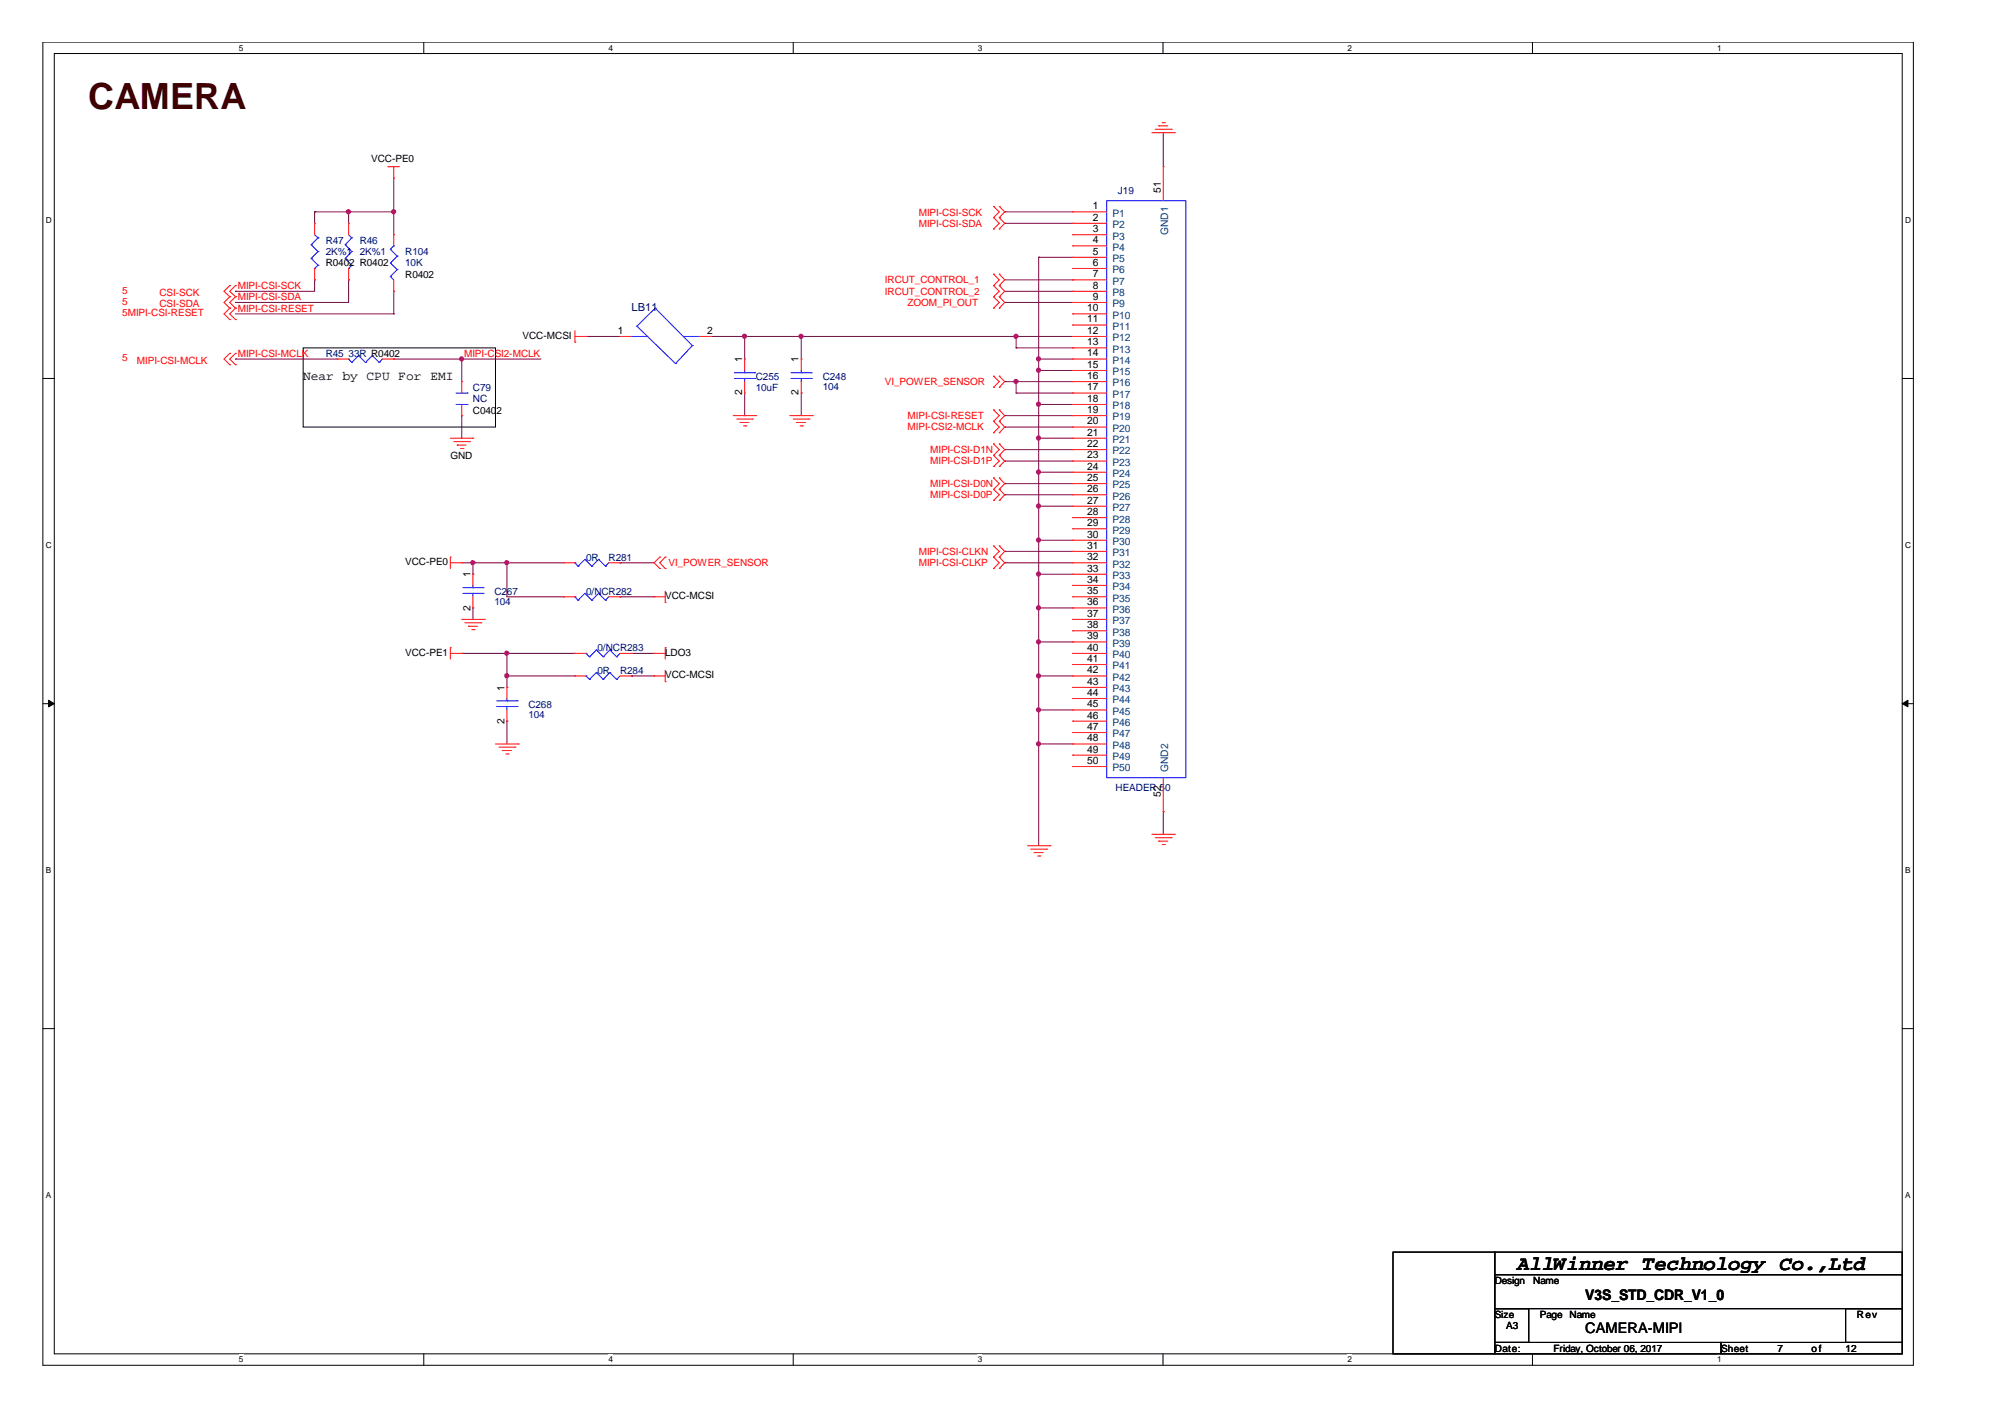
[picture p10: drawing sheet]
<svg xmlns="http://www.w3.org/2000/svg" width="297mm" height="210mm" viewBox="0 0 297 210" stroke-linecap="round" stroke-linejoin="round" font-family="sans-serif">
<path d="M6.3 6.2h277.2v196h-277.2zM8 7.9h273.8v192.6h-273.8z" fill="none" stroke="#000" stroke-width=".15"/>
<g fill="#fff">
<path d="M35.4 6.4h.6v1.4h-.6z"/>
<path d="M35.4 200.7h.6v1.4h-.6z"/>
</g>
<path d="M62.8 6.2v1.7M62.8 200.5v1.7" fill="none" stroke="#000" stroke-width=".15"/>
<g fill="#fff">
<path d="M90.1 6.4h.7v1.4h-.7z"/>
<path d="M90.1 200.7h.7v1.4h-.7z"/>
</g>
<path d="M117.5 6.2v1.7M117.5 200.5v1.7" fill="none" stroke="#000" stroke-width=".15"/>
<g fill="#fff">
<path d="M144.9 6.4h.6v1.4h-.6z"/>
<path d="M144.9 200.7h.6v1.4h-.6z"/>
</g>
<path d="M172.3 6.2v1.7M172.3 200.5v1.7" fill="none" stroke="#000" stroke-width=".15"/>
<g fill="#fff">
<path d="M199.6 6.4h.7v1.4h-.7z"/>
<path d="M199.6 200.7h.7v1.4h-.7z"/>
</g>
<path d="M227 6.2v1.7M227 200.5v1.7" fill="none" stroke="#000" stroke-width=".15"/>
<g fill="#fff">
<path d="M254.4 6.4h.6v1.4h-.6z"/>
<path d="M254.4 200.7h.6v1.4h-.6z"/>
<path d="M6.8 31.9h.8v1.4h-.8z"/>
<path d="M282.2 31.9h.9v1.4h-.9z"/>
<path d="M6.8 80.1h.8v1.4h-.8z"/>
<path d="M282.2 80.1h.9v1.4h-.9z"/>
</g>
<path d="M6.3 56.1h1.7M281.8 56.1h1.7" fill="none" stroke="#000" stroke-width=".15"/>
<g fill="#fff">
<path d="M6.8 128.2h.7v1.4h-.7z"/>
<path d="M282.2 128.2h.8v1.4h-.8z"/>
</g>
<path d="M6.3 104.2h1.7M281.8 104.2h1.7" fill="none" stroke="#000" stroke-width=".15"/>
<g fill="#000" stroke="#000" stroke-width=".15">
<path d="M7.2 103.7l.8 .5-.8 .5z" fill-rule="evenodd"/>
<path d="M281.8 104.2l.9-.5v1z" fill-rule="evenodd"/>
</g>
<g fill="#fff">
<path d="M6.8 176.4h.7v1.4h-.7z"/>
<path d="M282.2 176.4h.8v1.4h-.8z"/>
</g>
<path d="M44.9 51.5h28.5v11.8h-28.5zM6.3 152.4h1.7M281.8 152.4h1.7M206.4 185.5h15v15h-15zM221.4 185.5h60.4v3.3h-60.4zM221.4 188.8h60.4v5.1h-60.4zM221.4 193.9h5.1v5h-5.1zM221.4 198.9h33.6v1.6h-33.6zM255 198.9h26.8v1.6h-26.8zM273.4 193.9h8.4v5h-8.4z" fill="none" stroke="#000" stroke-width=".15"/>
<g fill="none" stroke="#800040" stroke-width=".15">
<path d="M172.3 19.7h.1M172.3 19.7v5M46.6 31.4h.1M46.6 31.4v1.7M46.6 31.4h11.7M51.6 31.4h.1M51.6 31.4v1.7M58.3 31.4h.1M58.3 26.4v8.4M148.8 31.4h.1M148.8 33.1h.1M148.8 31.4h10.1"/>
<path d="M148.8 33.1h10.1M153.9 38.1h.1M153.9 38.1h5M153.9 38.1v87.2M34.9 53.2h.1M34.9 44.8h.1M34.9 43.2h.1M34.9 53.2h15.1M34.9 46.5h23.4M46.6 41.5h.1M46.6 41.5v1.7h-11.7M51.6 41.5h.1"/>
<path d="M51.6 41.5v3.3h-16.7M58.3 53.2h.1M58.3 46.5h.1M58.3 43.2h.1M58.3 53.2h21.8M58.3 43.2v3.3M68.4 53.2h.1M68.4 53.2v3.3M86.8 49.8h.1M86.8 49.8h5.1M105.3 49.8h.1M105.3 49.8h53.6"/>
<path d="M110.3 49.8h.1M110.3 49.8v3.4M110.3 58.2v3.4M118.7 49.8h.1M118.7 58.2h.1M118.7 49.8v3.4M118.7 58.2v3.4M148.8 56.5h.1M148.8 44.8h10.1M148.8 43.2h10.1M148.8 41.5h10.1M148.8 56.5h10.1"/>
<path d="M150.5 51.5h.1M150.5 56.5h.1M150.5 58.2h.1M150.5 49.8h.1M150.5 51.5h8.4M150.5 58.2h8.4M150.5 49.8v1.7M150.5 56.5v1.7M153.9 53.2h.1M153.9 54.9h.1M153.9 59.9h.1M153.9 53.2h5"/>
<path d="M153.9 54.9h5M153.9 59.9h5M158.9 41.5h.1M158.9 43.2h.1M158.9 44.8h.1M68.4 61.6h.1M68.4 61.6v3.3M110.3 61.6h.1M148.8 61.6h.1M148.8 63.3h.1M148.8 66.6h.1M148.8 68.3h.1"/>
<path d="M148.8 71.6h.1M148.8 73.3h.1M148.8 61.6h10.1M148.8 63.3h10.1M148.8 66.6h10.1M148.8 68.3h10.1M148.8 71.6h10.1M148.8 73.3h10.1M153.9 64.9h.1M153.9 69.9h.1M153.9 75h.1M153.9 64.9h5"/>
<path d="M153.9 69.9h5M153.9 75h5M68.4 96.8h.1M68.4 83.4h15.1M68.4 96.8h16.8M70.1 83.4h.1M70.1 90.1h.1M70.1 85.1h.1M70.1 83.4v1.7M70.1 90.1v1.7M75.1 83.4h.1M75.1 83.4v5h8.4"/>
<path d="M75.1 96.8v5M83.5 88.4h.1M85.2 96.8h.1M91.9 83.4h.1M91.9 88.4h.1M91.9 83.4h5M91.9 88.4h5M93.6 96.8h3.3M96.9 96.8h.1M148.8 81.7h.1M148.8 83.4h.1M148.8 81.7h10.1"/>
<path d="M148.8 83.4h10.1M153.9 80h.1M153.9 85.1h.1M153.9 90.1h.1M153.9 95.1h.1M153.9 80h5M153.9 85.1h5M153.9 90.1h5M153.9 95.1h5M75.1 100.1h.1M75.1 106.8h.1M75.1 101.8h.1"/>
<path d="M75.1 100.1h10.1M75.1 106.8v3.4M93.6 100.1h.1M93.6 100.1h3.3M153.9 100.1h.1M153.9 105.2h.1M153.9 110.2h.1M153.9 100.1h5M153.9 105.2h5M153.9 110.2h5M172.3 120.2h.1M172.3 120.2v3.4"/>
</g>
<g fill="#f0f" stroke="#f0f" stroke-width=".15">
<circle cx="68.4" cy="53.2" r=".32"/>
<circle cx="51.6" cy="31.4" r=".32"/>
<circle cx="58.3" cy="31.4" r=".32"/>
<circle cx="153.9" cy="75" r=".32"/>
<circle cx="110.3" cy="49.8" r=".32"/>
<circle cx="150.5" cy="56.5" r=".32"/>
<circle cx="150.5" cy="49.8" r=".32"/>
<circle cx="118.7" cy="49.8" r=".32"/>
<circle cx="153.9" cy="69.9" r=".32"/>
<circle cx="153.9" cy="64.9" r=".32"/>
<circle cx="153.9" cy="95.1" r=".32"/>
<circle cx="153.9" cy="90" r=".32"/>
<circle cx="153.9" cy="85" r=".32"/>
<circle cx="153.9" cy="80" r=".32"/>
<circle cx="153.9" cy="100.1" r=".32"/>
<circle cx="153.9" cy="59.9" r=".32"/>
<circle cx="153.9" cy="54.9" r=".32"/>
<circle cx="153.9" cy="110.2" r=".32"/>
<circle cx="153.9" cy="105.1" r=".32"/>
<circle cx="153.9" cy="53.2" r=".32"/>
<circle cx="75.1" cy="83.3" r=".32"/>
<circle cx="70" cy="83.3" r=".32"/>
<circle cx="75.1" cy="100.1" r=".32"/>
<circle cx="75.1" cy="96.8" r=".32"/>
</g>
<g fill="none" stroke="#f00" stroke-width=".15">
<path d="M170.6 19.7h3.4M171.2 19.1h2.3M171.7 18.6h.1M171.7 18.6h1.3M172.2 18.2h.3M172.5 18.2h.1M173.5 19.1h.1M174 19.7h.1M46.6 33.1h.1M46.6 33.1v1.7M46.6 39.8v1.7M51.6 33.1h.1"/>
<path d="M51.6 33.1v1.7M51.6 39.8v1.7M57.5 24.7h.1M57.5 24.7h1.7M58.3 26.4h.1M58.3 34.8h.1M58.3 24.7v1.7M58.3 34.8v1.6M147.2 32.2h.1M147.2 30.6h.1M147.2 33.9h.1M147.2 30.6l.8 .8-.8 .8"/>
<path d="M147.2 32.2l.8 .9-.8 .8M148 30.6h.1M148 32.2h.1M148 33.9h.1M148 30.6l.8 .8-.8 .8M148 32.2l.8 .9-.8 .8M158.9 31.4h.1M158.9 33.1h.1M158.9 34.8h.1M158.9 36.4h.1M158.9 38.1h.1M158.9 39.8h.1"/>
<path d="M158.9 31.4h5.1M158.9 33.1h5.1M158.9 34.8h5.1M158.9 36.4h5.1M158.9 38.1h5.1M158.9 39.8h5.1M172.3 24.7h.1M172.3 24.7v5M34 52.3h.1M34 54h.1M34 42.3h.1M34 44h.1"/>
<path d="M34 45.6h.1M34 47.3h.1M34 52.3l-.8 .9 .8 .8M34 42.3l-.8 .9 .8 .8M34 44l-.8 .8 .8 .8M34 45.6l-.8 .9 .8 .8M34.9 52.3h.1M34.9 54h.1M34.9 42.3h.1M34.9 44h.1M34.9 45.6h.1M34.9 47.3h.1"/>
<path d="M34.9 52.3l-.9 .9 .9 .8M34.9 42.3l-.9 .9 .9 .8M34.9 44l-.9 .8 .9 .8M34.9 45.6l-.9 .9 .9 .8M46.6 41.5h.1M50 53.2h.1M50 53.2h1.6M51.6 41.5h.1M56.6 53.2h1.7M58.3 53.2h.1M58.3 43.2h.1M58.3 41.5v1.7"/>
<path d="M68.4 56.5h.1M68.4 56.5v1.7M68.4 59.9v1.7M85.2 50.7h.1M85.2 49.8h1.6M85.2 49v1.7M86.8 49.8h.1M91.9 49.8h.1M91.9 49.8h1.7M103.6 49.8h1.7M105.3 49.8h.1M110.3 53.2h.1"/>
<path d="M110.3 58.2h.1M110.3 53.2v1.7M110.3 56.5v1.7M118.7 53.2h.1M118.7 58.2h.1M118.7 53.2v1.7M118.7 56.5v1.7M147.2 45.6h.1M147.2 44h.1M147.2 42.3h.1M147.2 40.6h.1M147.2 57.4h.1"/>
<path d="M147.2 55.7h.1M147.2 44l.8 .8-.8 .8M147.2 40.6l.8 .9-.8 .8M147.2 42.3l.8 .9-.8 .8M147.2 55.7l.8 .8-.8 .9M148 44h.1M148 45.6h.1M148 40.6h.1M148 42.3h.1M148 55.7h.1M148 57.4h.1M148 44l.8 .8-.8 .8"/>
<path d="M148 40.6l.8 .9-.8 .8M148 42.3l.8 .9-.8 .8M148 55.7l.8 .8-.8 .9M158.9 41.5h.1M158.9 43.2h.1M158.9 44.8h.1M158.9 46.5h.1M158.9 48.1h.1M158.9 49.8h.1M158.9 51.5h.1M158.9 53.2h.1M158.9 54.9h.1"/>
<path d="M158.9 56.5h.1M158.9 58.2h.1M158.9 59.9h.1M158.9 49.8h5.1M158.9 53.2h5.1M158.9 41.5h5.1M158.9 43.2h5.1M158.9 44.8h5.1M158.9 46.5h5.1M158.9 48.1h5.1M158.9 51.5h5.1M158.9 54.9h5.1"/>
<path d="M158.9 56.5h5.1M158.9 58.2h5.1M158.9 59.9h5.1M66.7 64.9h3.4M67.2 65.4h2.4M67.7 65.9h.1M67.7 65.9h1.3M68.2 66.4h.4M68.4 61.6h.1M68.6 66.4h.1M69.6 65.4h.1M70.1 64.9h.1"/>
<path d="M108.6 61.6h3.4M109.1 62.1h2.4M109.6 62.6h.1M109.6 62.6h1.4M110.2 63.1h.3M110.5 63.1h.1M111.5 62.1h.1M112 61.6h.1M117 61.6h3.4M117.5 62.1h2.3M118 62.6h.1M118 62.6h1.3"/>
<path d="M118.5 63.1h.4M118.9 63.1h.1M119.8 62.1h.1M120.4 61.6h.1M147.2 62.4h.1M147.2 60.7h.1M147.2 64.1h.1M147.2 67.5h.1M147.2 65.8h.1M147.2 69.1h.1M147.2 72.5h.1M147.2 70.8h.1"/>
<path d="M147.2 74.1h.1M147.2 60.7l.8 .9-.8 .8M147.2 62.4l.8 .9-.8 .8M147.2 65.8l.8 .8-.8 .9M147.2 67.5l.8 .8-.8 .8M147.2 70.8l.8 .8-.8 .9M147.2 72.5l.8 .8-.8 .8M148 60.7h.1M148 62.4h.1M148 64.1h.1M148 65.8h.1M148 67.5h.1"/>
<path d="M148 69.1h.1M148 70.8h.1M148 72.5h.1M148 74.1h.1M148 60.7l.8 .9-.8 .8M148 62.4l.8 .9-.8 .8M148 65.8l.8 .8-.8 .9M148 67.5l.8 .8-.8 .8M148 70.8l.8 .8-.8 .9M148 72.5l.8 .8-.8 .8M158.9 61.6h.1M158.9 63.3h.1"/>
<path d="M158.9 64.9h.1M158.9 66.6h.1M158.9 68.3h.1M158.9 69.9h.1M158.9 71.6h.1M158.9 73.3h.1M158.9 75h.1M158.9 76.7h.1M158.9 78.3h.1M158.9 64.9h5.1M158.9 61.6h5.1M158.9 63.3h5.1"/>
<path d="M158.9 66.6h5.1M158.9 68.3h5.1M158.9 69.9h5.1M158.9 71.6h5.1M158.9 73.3h5.1M158.9 75h5.1M158.9 76.7h5.1M158.9 78.3h5.1M66.7 82.5h.1M66.7 95.9h.1M66.7 96.8h1.7M66.7 83.4h1.7"/>
<path d="M66.7 82.5v1.7M66.7 95.9v1.7M68.4 83.4h.1M68.4 96.8h.1M68.4 91.8h3.4M68.9 92.3h2.3M69.4 92.8h.1M69.4 92.8h1.3M69.9 93.3h.3M70.1 85.1h.1M70.1 90.1h.1M70.1 85.1v1.6"/>
<path d="M70.1 88.4v1.7M70.2 93.3h.1M71.2 92.3h.1M71.8 91.8h.1M83.5 88.4h.1M83.5 83.4h.1M83.5 83.4h1.7M83.5 88.4h1.7M85.2 96.8h.1M85.2 96.8h1.6M90.2 83.4h1.7M90.2 88.4h1.7"/>
<path d="M91.9 88.4h.1M91.9 83.4h.1M91.9 96.8h1.7M93.6 96.8h.1M96.9 96.8h.1M96.9 88.4h.1M96.9 96.8h1.7M96.9 88.4h1.7M97.7 82.5h.1M97.7 84.2h.1M97.7 82.5l-.8 .9 .8 .8M98.6 95.9h.1"/>
<path d="M98.6 89.3h.1M98.6 84.2h.1M98.6 82.5h.1M98.6 87.6v1.7M98.6 95.9v1.7M98.6 99.3v1.7M98.6 82.5l-.9 .9 .9 .8M147.2 82.5h.1M147.2 80.9h.1M147.2 84.2h.1M147.2 80.9l.8 .8-.8 .8M147.2 82.5l.8 .9-.8 .8"/>
<path d="M148 80.9h.1M148 82.5h.1M148 84.2h.1M148 80.9l.8 .8-.8 .8M148 82.5l.8 .9-.8 .8M158.9 80h.1M158.9 81.7h.1M158.9 83.4h.1M158.9 85.1h.1M158.9 86.7h.1M158.9 88.4h.1M158.9 90.1h.1"/>
<path d="M158.9 91.8h.1M158.9 93.4h.1M158.9 95.1h.1M158.9 96.8h.1M158.9 98.4h.1M158.9 96.8h5.1M158.9 83.4h5.1M158.9 91.8h5.1M158.9 88.4h5.1M158.9 80h5.1M158.9 81.7h5.1M158.9 85.1h5.1"/>
<path d="M158.9 86.7h5.1M158.9 90.1h5.1M158.9 93.4h5.1M158.9 95.1h5.1M158.9 98.4h5.1M73.4 110.2h3.4M73.9 110.7h2.4M74.4 111.2h.1M74.4 111.2h1.4M74.9 111.7h.4M75.1 101.8h.1M75.1 106.8h.1"/>
<path d="M75.1 101.8v1.7M75.1 105.2v1.6M75.3 111.7h.1M76.3 110.7h.1M76.8 110.2h.1M85.2 100.1h.1M85.2 100.1h1.6M91.9 100.1h1.7M93.6 100.1h.1M96.9 100.1h.1M96.9 100.1h1.7M98.6 101h.1"/>
<path d="M158.9 100.1h.1M158.9 101.8h.1M158.9 103.5h.1M158.9 105.2h.1M158.9 106.8h.1M158.9 108.5h.1M158.9 110.2h.1M158.9 111.9h.1M158.9 113.6h.1M158.9 110.2h5.1M158.9 100.1h5.1M158.9 101.8h5.1"/>
<path d="M158.9 103.5h5.1M158.9 105.2h5.1M158.9 106.8h5.1M158.9 108.5h5.1M158.9 111.9h5.1M158.9 113.6h5.1M172.3 115.2v5M152.2 125.3h3.4M152.7 125.8h2.4M153.2 126.3h.1M153.2 126.3h1.4M153.7 126.8h.4"/>
<path d="M154.1 126.8h.1M155.1 125.8h.1M155.6 125.3h.1M170.6 123.6h3.4M171.2 124.1h2.3M171.7 124.6h.1M171.7 124.6h1.3M172.2 125.1h.3M172.3 120.2h.1M172.5 125.1h.1M173.5 124.1h.1M174 123.6h.1"/>
</g>
<g fill="none" stroke="#00f" stroke-width=".15">
<path d="M46.1 36.3h.1M46.1 38.3h.1M46.1 36.3l1 1M46.1 38.3l1 1M46.6 39.8h.1M46.6 34.8l.5 .4M47.1 35.2h.1M47.1 37.3h.1M47.1 39.3h.1M47.1 35.2l-1 1.1M47.1 37.3l-1 1M47.1 39.3l-.5 .5"/>
<path d="M51.1 36.3h.1M51.1 38.3h.1M51.1 36.3l1 1M51.1 38.3l1 1M51.6 39.8h.1M51.6 34.8l.5 .4M52.1 35.2h.1M52.1 37.3h.1M52.1 39.3h.1M52.1 35.2l-1 1.1M52.1 37.3l-1 1M52.1 39.3l-.5 .5"/>
<path d="M57.8 39h.1M57.8 36.9h.1M57.8 39l1 .9M57.8 36.9l1 1M58.3 36.4h.1M58.3 36.4l-.5 .5M58.8 39.9h.1M58.8 37.9h.1M58.8 39.9l-1 1.1M58.8 37.9l-1 1.1M164 29.7h11.7v85.5h-11.7zM51.6 53.2h.1"/>
<path d="M51.6 53.2l.5 .5M52.1 53.7h.1M53.1 52.7h.1M53.1 52.7l1 1M53.1 52.7l-1 1M54.1 53.7h.1M55.2 52.7h.1M55.2 52.7l1 1M55.2 52.7l-1.1 1M56.2 53.7h.1M56.6 53.2l-.4 .5M57.8 41h.1"/>
<path d="M57.8 41l.5 .5M67.6 59.9h1.6M67.6 58.2h1.6M69.2 59.9h.1M69.2 58.2h.1M93.6 49.8h2.3M94.4 48.3h.1M94.4 48.3l5.7 5.6M95.2 49.8h.1M97.1 45.6h.1M97.1 45.6l-2.7 2.7M97.1 45.6l5.5 5.6"/>
<path d="M100.1 53.9h.1M101.3 49.8h2.3M101.9 49.8h.1M102.6 51.2h.1M102.6 51.2l-2.5 2.7M103.6 49.8h.1M108.8 56.1h3M108.8 55.2h3M110.3 55.2h.1M110.3 56.1h.1M110.3 54.9v.3M110.3 56.1v.4"/>
<path d="M111.8 56.1h.1M111.8 55.2h.1M117.2 56.1h3M117.2 55.2h3M118.7 55.2h.1M118.7 56.1h.1M118.7 54.9v.3M118.7 56.1v.4M120.2 56.1h.1M120.2 55.2h.1M68.6 87.9h3M68.6 87.1h3"/>
<path d="M70.1 87.1h.1M70.1 87.9h.1M70.1 86.7v.4M70.1 87.9v.5M71.6 87.9h.1M71.6 87.1h.1M85.2 88.4h.1M85.2 83.4h.1M85.2 88.4l.4 .5M85.2 83.4l.4 .5M85.6 88.9h.1M85.6 83.9h.1"/>
<path d="M86.7 87.9h.1M86.7 82.9h.1M86.7 87.9l1 1M86.7 87.9l-1.1 1M86.7 82.9l1 1M86.7 82.9l-1.1 1M86.8 96.8h.1M86.8 96.8l.5 .5M87.3 97.3h.1M87.7 88.9h.1M87.7 83.9h.1M88.3 96.3h.1"/>
<path d="M88.3 99.6h.1M88.3 96.3l1.1 1M88.3 96.3l-1 1M88.3 99.6l1.1 1M88.3 99.6l-1 1M88.7 87.9h.1M88.7 82.9h.1M88.7 87.9l1 1M88.7 87.9l-1 1M88.7 82.9l1 1M88.7 82.9l-1 1M89.4 97.3h.1"/>
<path d="M89.7 88.9h.1M89.7 83.9h.1M90.2 88.4l-.5 .5M90.2 83.4l-.5 .5M90.3 96.3h.1M90.3 99.6h.1M90.3 96.3l1.1 1M90.3 96.3l-.9 1M90.3 99.6l1.1 1M90.3 99.6l-.9 1M91.4 97.3h.1M91.9 96.8l-.5 .5"/>
<path d="M73.6 104.7h3M73.6 103.8h3M75.1 103.8h.1M75.1 104.7h.1M75.1 103.5v.3M75.1 104.7v.5M76.6 104.7h.1M76.6 103.8h.1M86.8 100.1h.1M86.8 100.1l.5 .5M87.3 100.6h.1M89.4 100.6h.1"/>
<path d="M91.4 100.6h.1M91.9 100.1l-.5 .5"/>
</g>
<text font-size="5.3" fill="#400000" x="13.1" y="16.2">CAMERA</text>
<text font-size="3" x="224.8" y="188.1">AllWinner Technology Co.,Ltd</text>
<g font-size="2.2">
<text x="234.9" y="197.5">CAMERA-MIPI</text>
<text x="234.9" y="192.5">V3S_STD_CDR_V1_0</text>
</g>
<text font-size="1.9" x="44.9" y="56.4">Near by CPU For EMI</text>
<text font-size="1.7" fill="#000080" x="93.6" y="46.1">LB11</text>
<g font-size="1.5">
<text x="55" y="24">VCC-PE0</text>
<text x="172" y="28.5" transform="rotate(-90 172 28.5)">51</text>
<text x="161.9" y="31">1</text>
<text x="161.9" y="32.7">2</text>
<text x="161.9" y="34.4">3</text>
<text x="48.3" y="39.5">R0402 R0402</text>
<text x="60" y="41.1">R0402</text>
<text x="161.9" y="36">4</text>
<text x="161.9" y="37.7">5</text>
<text x="161.9" y="39.4">6</text>
<text x="161.9" y="41.1">7</text>
<text x="161.1" y="46.1">10</text>
<text x="161.1" y="47.8">11</text>
<text x="161.9" y="42.8">8</text>
<text x="161.9" y="44.4">9</text>
<text x="77.4" y="50.2">VCC-MCSI</text>
<text x="91.5" y="49.5">1</text>
<text x="104.8" y="49.5">2</text>
<text x="109.9" y="53.7" transform="rotate(-90 109.9 53.7)">1</text>
<text x="118.3" y="53.7" transform="rotate(-90 118.3 53.7)">1</text>
<text x="161.1" y="49.5">12</text>
<text x="161.1" y="51.2">13</text>
<text x="161.1" y="52.8">14</text>
<text x="109.9" y="58.6" transform="rotate(-90 109.9 58.6)">2</text>
<text x="118.3" y="58.6" transform="rotate(-90 118.3 58.6)">2</text>
<text x="161.1" y="54.5">15</text>
<text x="161.1" y="56.1">16</text>
<text x="161.1" y="57.8">17</text>
<text x="161.1" y="59.5">18</text>
<text x="70.1" y="61.3">C0402</text>
<text x="161.1" y="61.2">19</text>
<text x="161.1" y="62.9">20</text>
<text x="161.1" y="64.5">21</text>
<text x="66.7" y="68">GND</text>
<text x="161.1" y="66.2">22</text>
<text x="161.1" y="67.9">23</text>
<text x="161.1" y="69.6">24</text>
<text x="161.1" y="71.3">25</text>
<text x="161.1" y="72.9">26</text>
<text x="161.1" y="74.6">27</text>
<text x="161.1" y="76.3">28</text>
<text x="161.1" y="77.9">29</text>
<text x="60" y="83.7">VCC-PE0</text>
<text x="161.1" y="79.6">30</text>
<text x="161.1" y="81.3">31</text>
<text x="161.1" y="83">32</text>
<text x="69.7" y="85.5" transform="rotate(-90 69.7 85.5)">1</text>
<text x="98.6" y="88.7">VCC-MCSI</text>
<text x="161.1" y="84.7">33</text>
<text x="161.1" y="86.3">34</text>
<text x="161.1" y="88">35</text>
<text x="161.1" y="89.7">36</text>
<text x="69.7" y="90.4" transform="rotate(-90 69.7 90.4)">2</text>
<text x="161.1" y="91.4">37</text>
<text x="161.1" y="93.1">38</text>
<text x="161.1" y="94.7">39</text>
<text x="60" y="97.1">VCC-PE1</text>
<text x="98.6" y="97.1">LDO3</text>
<text x="98.6" y="100.5">VCC-MCSI</text>
<text x="161.1" y="96.4">40</text>
<text x="161.1" y="98.1">41</text>
<text x="161.1" y="99.8">42</text>
<text x="161.1" y="101.4">43</text>
<text x="74.7" y="107.2" transform="rotate(-90 74.7 107.2)">2</text>
<text x="74.7" y="102.3" transform="rotate(-90 74.7 102.3)">1</text>
<text x="161.1" y="103.1">44</text>
<text x="161.1" y="104.8">45</text>
<text x="161.1" y="106.4">46</text>
<text x="161.1" y="108.1">47</text>
<text x="161.1" y="109.8">48</text>
<text x="161.1" y="111.5">49</text>
<text x="161.1" y="113.2">50</text>
<text x="172" y="118.1" transform="rotate(-90 172 118.1)">52</text>
<text x="221.4" y="190.2">Design</text>
<text x="227.2" y="190.2">Name</text>
<text x="221.4" y="195.2">Size</text>
<text x="223.1" y="196.9">A3</text>
<text x="228.1" y="195.2">Page</text>
<text x="232.5" y="195.2">Name</text>
<text x="275.1" y="195.2">Rev</text>
<text x="221.4" y="200.2">Date:</text>
<text x="230.2" y="200.2">Friday, October 06, 2017</text>
<text x="255" y="200.2">Sheet</text>
<text x="263.4" y="200.2">7</text>
<text x="268.4" y="200.2">of</text>
<text x="273.4" y="200.2">12</text>
</g>
<g font-size="1.5" fill="#000080">
<text x="165.6" y="28.7">J19</text>
<text x="48.3" y="36.1">R47</text>
<text x="48.3" y="37.8">2K%1</text>
<text x="53.3" y="36.1">R46</text>
<text x="53.3" y="37.8">2K%1</text>
<text x="60" y="37.8">R104</text>
<text x="60" y="39.5">10K</text>
<text x="48.3" y="52.9">R45</text>
<text x="51.6" y="52.9">33R R0402</text>
<text x="70.1" y="57.9">C79</text>
<text x="70.1" y="59.6">NC</text>
<text x="112" y="56.2">C255</text>
<text x="112" y="57.9">10uF</text>
<text x="121.9" y="56.2">C248</text>
<text x="121.9" y="57.7">104</text>
<text x="86.8" y="83">0R</text>
<text x="90.2" y="83">R281</text>
<text x="73.2" y="88.1">C267</text>
<text x="73.2" y="89.6">104</text>
<text x="86.8" y="88.1">0/NCR282</text>
<text x="88.5" y="96.4">0/NCR283</text>
<text x="88.5" y="99.8">0R</text>
<text x="91.9" y="99.8">R284</text>
<text x="78.3" y="104.8">C268</text>
<text x="78.3" y="106.4">104</text>
<text x="165.3" y="117.2">HEADER 50</text>
</g>
<g font-size="1.5" fill="#f00">
<text x="136.1" y="31.9">MIPI-CSI-SCK</text>
<text x="136.1" y="33.6">MIPI-CSI-SDA</text>
<text x="131.1" y="42">IRCUT_CONTROL_1</text>
<text x="18.1" y="43.5">5</text>
<text x="18.1" y="45.1">5</text>
<text x="18.1" y="46.8">5MIPI-CSI-RESET</text>
<text x="23.6" y="43.8">CSI-SCK</text>
<text x="23.6" y="45.5">CSI-SDA</text>
<text x="35.2" y="44.5">MIPI-CSI-SDA</text>
<text x="35.2" y="42.8">MIPI-CSI-SCK</text>
<text x="35.2" y="46.2">MIPI-CSI-RESET</text>
<text x="131.1" y="43.7">IRCUT_CONTROL_2</text>
<text x="134.5" y="45.3">ZOOM_PI_OUT</text>
<text x="18.1" y="53.5">5</text>
<text x="20.3" y="53.9">MIPI-CSI-MCLK</text>
<text x="35.2" y="52.8">MIPI-CSI-MCLK</text>
<text x="68.7" y="52.8">MIPI-CSI2-MCLK</text>
<text x="131.1" y="57.1">VI_POWER_SENSOR</text>
<text x="134.5" y="62.1">MIPI-CSI-RESET</text>
<text x="134.5" y="63.8">MIPI-CSI2-MCLK</text>
<text x="137.8" y="67.1">MIPI-CSI-D1N</text>
<text x="137.8" y="68.8">MIPI-CSI-D1P</text>
<text x="137.8" y="72.2">MIPI-CSI-D0N</text>
<text x="137.8" y="73.8">MIPI-CSI-D0P</text>
<text x="99.1" y="83.9">VI_POWER_SENSOR</text>
<text x="136.1" y="82.2">MIPI-CSI-CLKN</text>
<text x="136.1" y="83.9">MIPI-CSI-CLKP</text>
</g>
<g font-size="1.5" fill="#004080">
<text x="164.8" y="32.1">P1</text>
<text x="164.8" y="33.8">P2</text>
<text x="164.8" y="35.5">P3</text>
<text x="173.1" y="34.8" transform="rotate(-90 173.1 34.8)">GND1</text>
<text x="164.8" y="37.1">P4</text>
<text x="164.8" y="38.8">P5</text>
<text x="164.8" y="40.5">P6</text>
<text x="164.8" y="42.2">P7</text>
<text x="164.8" y="43.9">P8</text>
<text x="164.8" y="45.5">P9</text>
<text x="164.8" y="47.2">P10</text>
<text x="164.8" y="48.9">P11</text>
<text x="164.8" y="50.6">P12</text>
<text x="164.8" y="52.3">P13</text>
<text x="164.8" y="53.9">P14</text>
<text x="164.8" y="55.6">P15</text>
<text x="164.8" y="57.2">P16</text>
<text x="164.8" y="58.9">P17</text>
<text x="164.8" y="60.6">P18</text>
<text x="164.8" y="62.3">P19</text>
<text x="164.8" y="64">P20</text>
<text x="164.8" y="65.6">P21</text>
<text x="164.8" y="67.3">P22</text>
<text x="164.8" y="69">P23</text>
<text x="164.8" y="70.7">P24</text>
<text x="164.8" y="72.4">P25</text>
<text x="164.8" y="74">P26</text>
<text x="164.8" y="75.7">P27</text>
<text x="164.8" y="77.4">P28</text>
<text x="164.8" y="79.1">P29</text>
<text x="164.8" y="80.7">P30</text>
<text x="164.8" y="82.4">P31</text>
<text x="164.8" y="84.1">P32</text>
<text x="164.8" y="85.8">P33</text>
<text x="164.8" y="87.4">P34</text>
<text x="164.8" y="89.1">P35</text>
<text x="164.8" y="90.8">P36</text>
<text x="164.8" y="92.5">P37</text>
<text x="164.8" y="94.2">P38</text>
<text x="164.8" y="95.8">P39</text>
<text x="164.8" y="97.5">P40</text>
<text x="164.8" y="99.2">P41</text>
<text x="164.8" y="100.9">P42</text>
<text x="164.8" y="102.5">P43</text>
<text x="164.8" y="104.2">P44</text>
<text x="164.8" y="105.9">P45</text>
<text x="164.8" y="107.5">P46</text>
<text x="164.8" y="109.2">P47</text>
<text x="164.8" y="110.9">P48</text>
<text x="164.8" y="112.6">P49</text>
<text x="164.8" y="114.3">P50</text>
<text x="173.1" y="114.4" transform="rotate(-90 173.1 114.4)">GND2</text>
</g>
<g font-size="1.2">
<text x="35.4" y="7.5">5</text>
<text x="90.1" y="7.5">4</text>
<text x="144.9" y="7.5">3</text>
<text x="199.6" y="7.5">2</text>
<text x="254.4" y="7.5">1</text>
<text x="6.8" y="33.1">D</text>
<text x="282.2" y="33.1">D</text>
<text x="6.8" y="81.2">C</text>
<text x="282.2" y="81.2">C</text>
<text x="6.8" y="129.4">B</text>
<text x="282.2" y="129.4">B</text>
<text x="6.8" y="177.5">A</text>
<text x="282.2" y="177.5">A</text>
<text x="35.4" y="201.8">5</text>
<text x="90.1" y="201.8">4</text>
<text x="144.9" y="201.8">3</text>
<text x="199.6" y="201.8">2</text>
<text x="254.4" y="201.8">1</text>
</g>
</svg>
